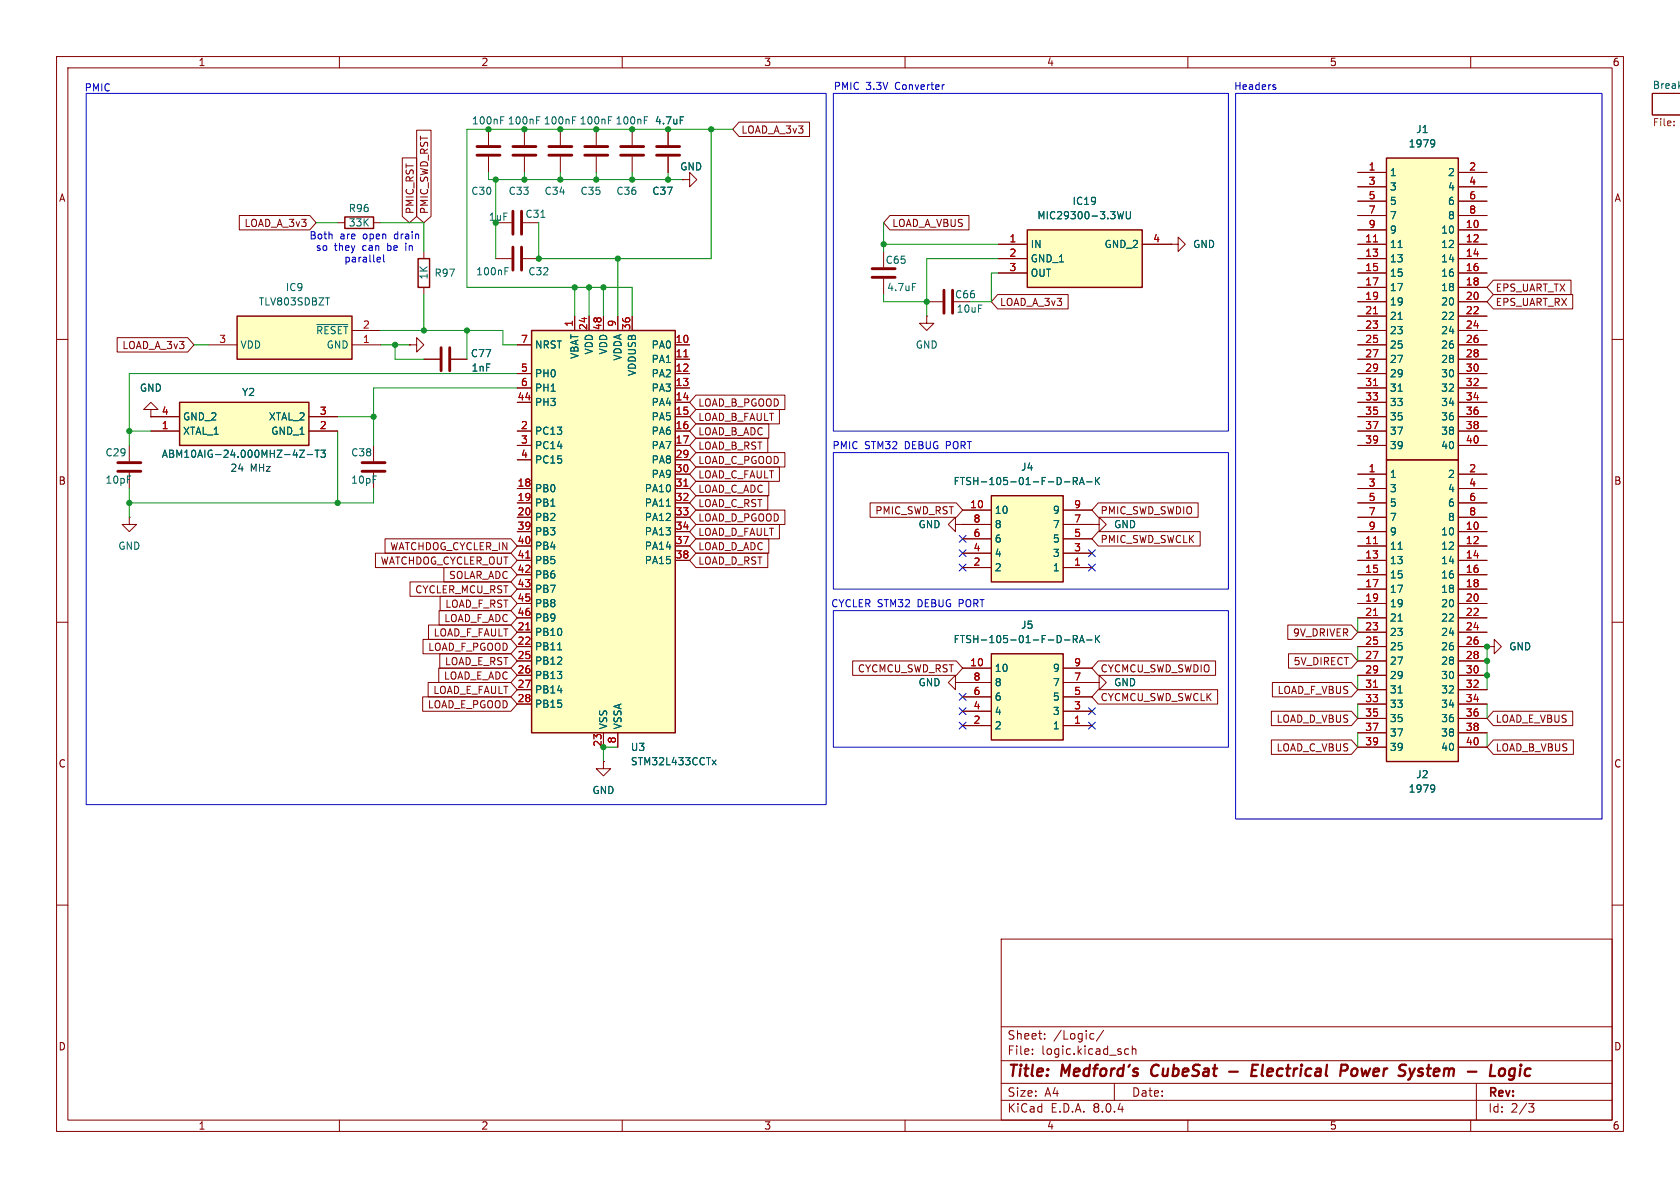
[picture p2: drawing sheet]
<svg xmlns="http://www.w3.org/2000/svg" width="297mm" height="210mm" viewBox="0 0 297 210" stroke-linecap="round" stroke-linejoin="round" font-family="sans-serif">
<g fill="none" stroke="#840000" stroke-width=".18">
<path d="M10 10h277v190h-277zM12 12h273v186h-273zM60 10v2M110 10v2M160 10v2M210 10v2M260 10v2M297.1 16.5h-5v3.8h5M10 60h2M163.8 53.3h2.8M285 60h2M26.7 72.4h1.2l-1.2-1.3-1.3 1.3h1.3v1.3"/>
<path d="M26.7 73.7h.1M10 110h2M285 110h2M10 160h2M285 160h2M177 166h108v32h-108zM60 198v2M110 198v2M160 198v2M177 194.5h108M177 191.5h108M177 187.5h108"/>
<path d="M177 181.5h108M182.5 186.3v.1M182.5 185.5v.1M184.7 183.6v.1M184.7 182.8v.1M193 182.7l.4 .1M193.4 183.6l-.4 .1M195.1 182.1l-1.3 2M197 191.5v3M198.8 186.1l.3 .3 .4-.1M199.5 185.5l-.4-.1-.3 .3M200.2 185.5l.2-.1 .3 .1 .1 .9"/>
<path d="M200.2 184.9v1.5M210 198v2M260 198v2M261 191.5v6.5M270.2 195.1h1l-.5 .6 .4 .1 .1 .5-.3 .3h-.4"/>
</g>
<path d="M203.8 188.5a1.27 1.27 0 0 0 0 1.6M217.3 189.4h1.5M221.3 189.2h.7M222.4 188.2h-.9l-.3 2h1M237.2 188.2l.9 .1a.58 .58 0 0 1-.3 1h-.8M239.7 188.9a.62 .62 0 0 0-.8 .4v.7l.3 .2h.3M250.1 188.9l-.6 1.3M263.6 188.2l-.2 2h.9M265.3 189l.2-.1 .4 .1M267.8 189a.66 .66 0 0 0-1 .3v.5l.1 .3 .2 .1 .6-.1M267.8 188.9l-.2 1.6a.6 .6 0 0 1-.8 .3" fill="none" stroke="#840000" stroke-width=".4"/>
<path d="M296 22.1v.1M296 21.4v.2" fill="none" stroke="#725600" stroke-width=".18"/>
<path d="M166.9 51.3v4.1M168.4 51.3v4.1" fill="none" stroke="#840000" stroke-width=".51"/>
<path d="M31.7 71.1h22.9v7.6h-22.9z" fill="#ffffc2"/>
<path d="M31.7 71.1h22.9v7.6h-22.9z" fill="none" stroke="#840000" stroke-width=".25"/>
<g fill="none" stroke="#840000" stroke-width=".18">
<path d="M86.4 22.9v2.8M86.4 27.7v2.8M92.7 22.9v2.8M92.7 27.7v2.8M99.1 22.9v2.8M99.1 27.7v2.8M105.4 22.9v2.8M105.4 27.7v2.8M163.8 55.9v1.3h1.3l-1.3 1.2-1.2-1.2h1.2M163.8 55.9h.1M207 43.2h1.3v-1.3l1.2 1.3-1.2 1.3v-1.3M207 43.2h.1"/>
<path d="M22.9 78.7v2.8M26.7 76.2h5M26.7 73.7h5M54.6 76.2h5.1M54.6 73.7h5.1M66 78.7v2.8M22.9 83.6v2.8M66 83.6v2.8M106.7 134.6v1.3h1.2l-1.2 1.3-1.3-1.3h1.3M106.7 134.6h.1"/>
</g>
<g fill="none" stroke="#006464" stroke-width=".18">
<path d="M88.5 21.3h.4M88.5 20.6h.6M94.9 21.3h.4M94.9 20.6h.6M101.2 21.3h.4M101.2 20.6h.6M107.6 21.3h.4M107.6 20.6h.6M53 79.6h.8l-.8 1.2h.8M55.7 79.6h.7M56.1 79.6v1.2M56.7 79.6h.8l-.4 .5 .4 .1v.5l-.2 .1-.6-.1"/>
<path d="M54.3 80.4h1"/>
</g>
<path d="M84.3 25.9h4.1M84.3 27.4h4.1M90.7 25.9h4M90.7 27.4h4M97 25.9h4.1M97 27.4h4.1M103.4 25.9h4M103.4 27.4h4M20.8 83.3h4.1M20.8 81.8h4.1M64 83.3h4.1M64 81.8h4.1" fill="none" stroke="#840000" stroke-width=".51"/>
<path d="M181.6 40.6h20.3v10.2h-20.3z" fill="#ffffc2"/>
<path d="M61 38.4h5v2h-5zM181.6 40.6h20.3v10.2h-20.3z" fill="none" stroke="#840000" stroke-width=".25"/>
<g fill="none" stroke="#840000" stroke-width=".18">
<path d="M59.7 39.4h1.3M66 39.4h1.3M118.1 22.9v2.8M118.1 27.7v2.8M176.5 43.2h5.1M176.5 45.7h5.1M176.5 48.3h5.1M201.9 43.2h5.1M168.9 92.7v-1.3l-1.3 1.3 1.3 1.3v-1.3h1.3M170.2 92.7h.1M193 92.7h1.3v-1.3l1.3 1.3-1.3 1.3v-1.3M193 92.7h.1"/>
<path d="M168.9 120.7v-1.3l-1.3 1.3 1.3 1.2v-1.2h1.3M170.2 120.7h.1M193 120.7h1.3v-1.3l1.3 1.3-1.3 1.2v-1.2M193 120.7h.1"/>
</g>
<path d="M120.3 20.6h.6M198.6 37.4l-.3 1.3-.2-.9-.3 .9M199.1 37.4v1l.3 .3 .3-.1 .1-.2v-1" fill="none" stroke="#006464" stroke-width=".18"/>
<path d="M116.1 25.9h4M116.1 27.4h4" fill="none" stroke="#840000" stroke-width=".51"/>
<path d="M175.3 87.6h12.7v15.3h-12.7z" fill="#ffffc2"/>
<path d="M175.3 87.6h12.7v15.3h-12.7z" fill="none" stroke="#840000" stroke-width=".25"/>
<g fill="none" stroke="#840000" stroke-width=".18">
<path d="M111.8 22.9v2.8M111.8 27.7v2.8M156.2 44.5v2.7M156.2 49.3v2.8M170.2 90.2h5.1M170.2 97.8h5.1M170.2 95.3h5.1M170.2 92.7h5.1M188 90.2h5M188 97.8h5M188 95.3h5M188 92.7h5"/>
<path d="M170.2 100.3h5.1M188 100.3h5"/>
</g>
<path d="M113.9 21.3h.4M113.9 20.6h.6M161.3 50.1h.6M188.2 85.2h.9M189.7 85.1l.6-.1 .2-.2-.1-.3-.7-.1v1.3M190 85.1l.5 .6M190.8 85.7l.5-1.3 .4 1.3M191 85.3h.6M192.1 85.2h1M193.7 84.4v1.3M193.9 84.9l.5 .8M194.4 84.4l-.7 .7" fill="none" stroke="#006464" stroke-width=".18"/>
<path d="M109.7 25.9h4.1M109.7 27.4h4.1M154.2 49h4M154.2 47.5h4" fill="none" stroke="#840000" stroke-width=".51"/>
<path d="M94 58.4h25.4v71.1h-25.4z" fill="#ffffc2"/>
<path d="M94 58.4h25.4v71.1h-25.4z" fill="none" stroke="#840000" stroke-width=".25"/>
<g fill="none" stroke="#840000" stroke-width=".18">
<path d="M101.6 55.9v2.5M104.1 55.9v2.5M106.7 55.9v2.5M109.2 55.9v2.5M111.8 55.9v2.5M91.4 61h2.6M91.4 66h2.6M91.4 68.6h2.6M91.4 71.1h2.6M91.4 76.2h2.6M91.4 78.7h2.6M119.4 61h2.5"/>
<path d="M119.4 63.5h2.5M119.4 66h2.5M119.4 68.6h2.5M119.4 71.1h2.5M119.4 73.7h2.5M119.4 76.2h2.5M119.4 78.7h2.5M22.9 91.4v1.3h1.2l-1.2 1.3-1.3-1.3h1.3M22.9 91.4h.1M91.4 86.4h2.6M91.4 88.9h2.6M91.4 91.4h2.6"/>
<path d="M91.4 81.3h2.6M91.4 94h2.6M91.4 96.5h2.6M91.4 99.1h2.6M119.4 86.4h2.5M119.4 88.9h2.5M119.4 91.4h2.5M119.4 81.3h2.5M119.4 83.8h2.5M119.4 94h2.5M119.4 96.5h2.5M119.4 99.1h2.5"/>
<path d="M91.4 111.8h2.6M91.4 114.3h2.6M91.4 116.8h2.6M91.4 119.4h2.6M91.4 101.6h2.6M91.4 104.1h2.6M91.4 106.7h2.6M91.4 109.2h2.6M91.4 121.9h2.6M91.4 124.5h2.6M106.7 129.5v2.6M109.2 129.5v2.6"/>
</g>
<path d="M120.9 63.1h.7M93 98.6h.7M120.9 85.9h.7M93 111.3h.7" fill="none" stroke="#a90000" stroke-width=".18"/>
<path d="M117.8 89.5h.7M98.6 114.9h.7M125.9 134.4l.7 .8M126.6 134.4l-.7 .8" fill="none" stroke="#006464" stroke-width=".18"/>
<path d="M41.9 55.9h20.3v7.6h-20.3z" fill="#ffffc2"/>
<path d="M41.9 55.9h20.3v7.6h-20.3z" fill="none" stroke="#840000" stroke-width=".25"/>
<path d="M87.6 39.4h2.8M92.5 39.4h2.7M120.6 31.8h1.3v-1.3l1.3 1.3-1.3 1.2v-1.2M120.6 31.8h.1M62.2 58.4h5.1M87.6 45.7h2.8M92.5 45.7h2.7M36.8 61h5.1M62.2 61h5.1M262.9 114.3h1.3v-1.3l1.2 1.3-1.2 1.3v-1.3M262.9 114.3h.1" fill="none" stroke="#840000" stroke-width=".18"/>
<path d="M95.6 38.4h.7M56 57.4h5.5M57.5 52.6h.8M89.3 47.9h.4M89.3 47.3h.6" fill="none" stroke="#006464" stroke-width=".18"/>
<path d="M90.7 37.3v4.1M92.2 37.3v4.1M90.7 43.7v4.1M92.2 43.7v4.1" fill="none" stroke="#840000" stroke-width=".51"/>
<path d="M245.1 81.3h12.7v53.3h-12.7z" fill="#ffffc2"/>
<path d="M73.9 45.7h2v5.1h-2zM245.1 81.3h12.7v53.3h-12.7z" fill="none" stroke="#840000" stroke-width=".25"/>
<g fill="none" stroke="#840000" stroke-width=".18">
<path d="M74.9 44.5v1.2M74.9 50.8v1.3M72.4 61h1.3v-1.3l1.2 1.3-1.2 1.2v-1.2M72.4 61h.1M74.9 63.5h2.8M79.8 63.5h2.7M240 83.8h5.1M240 94h5.1M240 96.5h5.1M240 99.1h5.1M240 86.4h5.1M240 88.9h5.1"/>
<path d="M240 91.4h5.1M257.8 83.8h5.1M257.8 94h5.1M257.8 96.5h5.1M257.8 99.1h5.1M257.8 86.4h5.1M257.8 88.9h5.1M257.8 91.4h5.1M240 101.6h5.1M240 104.1h5.1M240 106.7h5.1M240 109.2h5.1"/>
<path d="M240 111.8h5.1M240 114.3h5.1M240 116.8h5.1M240 119.4h5.1M257.8 101.6h5.1M257.8 104.1h5.1M257.8 106.7h5.1M257.8 109.2h5.1M257.8 111.8h5.1M257.8 114.3h5.1M257.8 116.8h5.1M257.8 119.4h5.1"/>
<path d="M240 121.9h5.1M240 124.5h5.1M240 127h5.1M240 129.5h5.1M240 132.1h5.1M257.8 121.9h5.1M257.8 124.5h5.1M257.8 127h5.1M257.8 129.5h5.1M257.8 132.1h5.1"/>
</g>
<path d="M247.2 97.1h.7M247.2 109.8h.7M247.2 122.5h.7M253.4 138.8l.2 .1a1.03 1.03 0 0 1-.2 1.1M253.6 139.3l-.2 .2" fill="none" stroke="#006464" stroke-width=".18"/>
<path d="M242.8 96.1h.7M242.8 108.8h.7M242.8 121.5h.7" fill="none" stroke="#a90000" stroke-width=".18"/>
<path d="M78 61.5v4M79.5 61.5v4" fill="none" stroke="#840000" stroke-width=".51"/>
<path d="M175.3 115.6h12.7v15.2h-12.7z" fill="#ffffc2"/>
<path d="M175.3 115.6h12.7v15.2h-12.7z" fill="none" stroke="#840000" stroke-width=".25"/>
<path d="M170.2 118.1h5.1M188 118.1h5M170.2 128.3h5.1M170.2 125.7h5.1M170.2 123.2h5.1M170.2 120.7h5.1M188 128.3h5M188 125.7h5M188 123.2h5M188 120.7h5" fill="none" stroke="#840000" stroke-width=".18"/>
<path d="M188.2 113.1h.9M189.7 113l.6-.1 .2-.1-.1-.3-.7-.2v1.3M190 113l.5 .6M190.8 113.6l.5-1.3 .4 1.3M191 113.2h.6M192.1 113.1h1M193.7 112.3v1.3M193.9 112.9l.5 .7M194.4 112.3l-.7 .8" fill="none" stroke="#006464" stroke-width=".18"/>
<path d="M245.1 27.9h12.7v53.4h-12.7z" fill="#ffffc2"/>
<path d="M245.1 27.9h12.7v53.4h-12.7z" fill="none" stroke="#840000" stroke-width=".25"/>
<g fill="none" stroke="#840000" stroke-width=".18">
<path d="M42.3 38.1h12.5l1.1 1.3-1.1 1.2h-12.5zM71.1 27.9h2.6v10.4l-1.3 1.1-1.3-1.1zM73.7 23h2.5v15.3l-1.3 1.1-1.2-1.1zM118.1 22.9v2.8M118.1 27.7v2.8M120.6 31.8h.1M130.7 21.6h12.4v2.5h-12.4l-1.2-1.2zM157.3 38.1h14v2.5h-14l-1.1-1.2zM240 30.5h5.1M240 33h5.1M240 35.6h5.1M240 38.1h5.1"/>
<path d="M257.8 30.5h5.1M257.8 33h5.1M257.8 35.6h5.1M257.8 38.1h5.1M20.7 59.7h12.5l1.1 1.3-1.1 1.2h-12.5zM101.6 55.9v2.5M104.1 55.9v2.5M106.7 55.9v2.5M109.2 55.9v2.5M111.8 55.9v2.5M176.4 52.1h12.4v2.5h-12.4l-1.1-1.3zM176.5 43.2h5.1"/>
<path d="M176.5 45.7h5.1M176.5 48.3h5.1M201.9 43.2h5.1M207 43.2h.1M240 40.6h5.1M240 43.2h5.1M240 45.7h5.1M240 48.3h5.1M240 50.8h5.1M240 53.3h5.1M240 55.9h5.1M240 58.4h5.1"/>
<path d="M257.8 40.6h5.1M257.8 43.2h5.1M257.8 45.7h5.1M257.8 48.3h5.1M257.8 50.8h5.1M257.8 53.3h5.1M257.8 55.9h5.1M257.8 58.4h5.1M264 52.1h14v2.5h-14l-1.1-1.3zM264 49.5h13.7v2.6h-13.7l-1.1-1.3zM26.7 73.7h.1M26.7 73.7h5"/>
<path d="M26.7 76.2h5M54.6 73.7h5.1M54.6 76.2h5.1M72.4 61h.1M74.9 63.5h2.8M79.8 63.5h2.7M91.4 61h2.6M91.4 66h2.6M91.4 68.6h2.6M91.4 71.1h2.6M91.4 76.2h2.6M91.4 78.7h2.6"/>
<path d="M119.4 61h2.5M119.4 63.5h2.5M119.4 66h2.5M119.4 68.6h2.5M119.4 71.1h2.5M119.4 73.7h2.5M119.4 76.2h2.5M119.4 78.7h2.5M123 72.4h14.8v2.5h-14.8l-1.1-1.2zM123 69.8h15.8v2.6h-15.8l-1.1-1.3zM123 77.5h12.7v2.5h-12.7l-1.1-1.3zM123 74.9h12.9v2.6h-12.9l-1.1-1.3z"/>
<path d="M240 61h5.1M240 63.5h5.1M240 66h5.1M240 68.6h5.1M240 71.1h5.1M240 73.7h5.1M240 76.2h5.1M240 78.7h5.1M257.8 61h5.1M257.8 63.5h5.1M257.8 66h5.1M257.8 68.6h5.1"/>
<path d="M257.8 71.1h5.1M257.8 73.7h5.1M257.8 76.2h5.1M257.8 78.7h5.1M66.4 97.8h23.9l1.1 1.3-1.1 1.2h-23.9zM68.1 95.2h22.2l1.1 1.3-1.1 1.3h-22.2zM91.4 86.4h2.6M91.4 88.9h2.6M91.4 91.4h2.6M91.4 81.3h2.6M91.4 94h2.6M91.4 96.5h2.6"/>
<path d="M91.4 99.1h2.6M119.4 86.4h2.5M119.4 88.9h2.5M119.4 91.4h2.5M119.4 81.3h2.5M119.4 83.8h2.5M119.4 94h2.5M119.4 96.5h2.5M119.4 99.1h2.5M123 95.2h12.9v2.6h-12.9l-1.1-1.3zM123 97.8h12.7v2.5h-12.7l-1.1-1.2zM123 90.2h15.8v2.5h-15.8l-1.1-1.3z"/>
<path d="M123 80h15.8v2.6h-15.8l-1.1-1.3zM123 92.7h14.8v2.6h-14.8l-1.1-1.3zM123 87.6h12.7v2.6h-12.7l-1.1-1.3zM123 85.1h12.9v2.5h-12.9l-1.1-1.2zM123 82.5h14.8v2.6h-14.8l-1.1-1.3zM153.8 88.9h15.3l1.1 1.3-1.1 1.2h-15.3zM170.2 92.7h.1M170.2 90.2h5.1M170.2 97.8h5.1M170.2 95.3h5.1M170.2 92.7h5.1M188 90.2h5"/>
<path d="M188 97.8h5M188 95.3h5M188 92.7h5M193 92.7h.1M194.2 94h18v2.5h-18l-1.2-1.2zM194.2 88.9h17.6v2.5h-17.6l-1.2-1.2zM240 86.4h5.1M240 88.9h5.1M240 91.4h5.1M240 83.8h5.1M240 94h5.1M240 96.5h5.1"/>
<path d="M240 99.1h5.1M257.8 86.4h5.1M257.8 88.9h5.1M257.8 91.4h5.1M257.8 83.8h5.1M257.8 94h5.1M257.8 96.5h5.1M257.8 99.1h5.1M72.5 102.9h17.8l1.1 1.2-1.1 1.3h-17.8zM74.8 113h15.5l1.1 1.3-1.1 1.3h-15.5zM75.8 110.5h14.5l1.1 1.3-1.1 1.2h-14.5zM77.6 118.1h12.7l1.1 1.3-1.1 1.3h-12.7z"/>
<path d="M77.6 107.9h12.7l1.1 1.3-1.1 1.3h-12.7zM77.7 115.6h12.6l1.1 1.2-1.1 1.3h-12.6zM77.8 105.4h12.5l1.1 1.3-1.1 1.3h-12.5zM78.5 100.3h11.8l1.1 1.3-1.1 1.3h-11.8zM91.4 111.8h2.6M91.4 114.3h2.6M91.4 116.8h2.6M91.4 119.4h2.6M91.4 101.6h2.6M91.4 104.1h2.6M91.4 106.7h2.6M91.4 109.2h2.6"/>
<path d="M150.7 116.8h18.4l1.1 1.3-1.1 1.3h-18.4zM170.2 118.1h5.1M170.2 100.3h5.1M188 118.1h5M188 100.3h5M194.2 116.8h20.7v2.6h-20.7l-1.2-1.3zM227.7 110.5h11.2l1.1 1.3-1.1 1.2h-11.2zM227.8 115.6h11.1l1.1 1.2-1.1 1.3h-11.1zM240 111.8h5.1M240 114.3h5.1M240 116.8h5.1M240 119.4h5.1"/>
<path d="M240 101.6h5.1M240 104.1h5.1M240 106.7h5.1M240 109.2h5.1M257.8 111.8h5.1M257.8 114.3h5.1M257.8 116.8h5.1M257.8 119.4h5.1M257.8 101.6h5.1M257.8 104.1h5.1M257.8 106.7h5.1M257.8 109.2h5.1"/>
<path d="M262.9 114.3h.1M74.7 123.2h15.6l1.1 1.3-1.1 1.2h-15.6zM75.7 120.6h14.6l1.1 1.3-1.1 1.3h-14.6zM91.4 121.9h2.6M91.4 124.5h2.6M106.7 134.6h.1M106.7 129.5v2.6M109.2 129.5v2.6M170.2 120.7h.1M170.2 128.3h5.1M170.2 125.7h5.1M170.2 123.2h5.1"/>
<path d="M170.2 120.7h5.1M188 128.3h5M188 125.7h5M188 123.2h5M188 120.7h5M193 120.7h.1M194.2 121.9h21.1v2.6h-21.1l-1.2-1.3zM224.8 130.8h14.1l1.1 1.3-1.1 1.3h-14.1zM224.8 125.7h14.1l1.1 1.3-1.1 1.3h-14.1zM224.9 120.6h14l1.1 1.3-1.1 1.3h-14zM240 121.9h5.1M240 124.5h5.1"/>
<path d="M240 127h5.1M240 129.5h5.1M240 132.1h5.1M257.8 121.9h5.1M257.8 124.5h5.1M257.8 127h5.1M257.8 129.5h5.1M257.8 132.1h5.1M264 125.7h14v2.6h-14l-1.1-1.3zM264 130.8h14.2v2.6h-14.2l-1.1-1.3z"/>
</g>
<g fill="none" stroke="#006464" stroke-width=".18">
<path d="M120.3 20.6h.6M198.6 37.4l-.3 1.3-.2-.9-.3 .9M199.1 37.4v1l.3 .3 .3-.1 .1-.2v-1M253.4 24.7l.2 .1a1.03 1.03 0 0 1-.2 1.1M253.6 25.3l-.2 .2M247.2 43.8h.7M247.2 56.5h.7M53 79.6h.8l-.8 1.2h.8M55.7 79.6h.7M56.1 79.6v1.2M56.7 79.6h.8l-.4 .5 .4 .1v.5l-.2 .1-.6-.1M247.2 69.2h.7"/>
<path d="M54.3 80.4h1M117.8 89.5h.7M188.2 85.2h.9M189.7 85.1l.6-.1 .2-.2-.1-.3-.7-.1v1.3M190 85.1l.5 .6M190.8 85.7l.5-1.3 .4 1.3M191 85.3h.6M192.1 85.2h1M193.7 84.4v1.3M193.9 84.9l.5 .8M194.4 84.4l-.7 .7M247.2 97.1h.7"/>
<path d="M98.6 114.9h.7M188.2 113.1h.9M189.7 113l.6-.1 .2-.1-.1-.3-.7-.2v1.3M190 113l.5 .6M190.8 113.6l.5-1.3 .4 1.3M191 113.2h.6M192.1 113.1h1M193.7 112.3v1.3M193.9 112.9l.5 .7M194.4 112.3l-.7 .8M247.2 109.8h.7M125.9 134.4l.7 .8"/>
<path d="M126.6 134.4l-.7 .8M247.2 122.5h.7M253.4 138.8l.2 .1a1.03 1.03 0 0 1-.2 1.1M253.6 139.3l-.2 .2"/>
</g>
<path d="M242.8 42.8h.7M242.8 55.5h.7M120.9 63.1h.7M242.8 68.2h.7M93 98.6h.7M120.9 85.9h.7M242.8 96.1h.7M93 111.3h.7M242.8 108.8h.7M242.8 121.5h.7" fill="none" stroke="#a90000" stroke-width=".18"/>
<path d="M15.2 16.5h130.8v125.7h-130.8zM147.3 16.5h69.9v59.7h-69.9zM166.9 15h-.2M218.4 16.5h64.8v128.3h-64.8zM225.2 15h.3M225.2 15.4l.3 .1 .1 .1-.2 .2h-.3M66.8 45.5h.4l.1 .3-.6 .1M67.2 46.3h-.4M67.8 45v1.1l.2 .2M147.3 80h69.9v24.1h-69.9zM147.3 108h69.9v24.1h-69.9z" fill="none" stroke="#0000c2" stroke-width=".18"/>
<g fill="none" stroke="#009600" stroke-width=".18">
<path d="M55.9 39.4h3.8M67.3 39.4h7.6v5.1M86.4 30.5v1.3h34.2M87.6 31.8v13.9M92.7 30.5v1.3M99.1 30.5v1.3M105.4 30.5v1.3M111.8 30.5v1.3M118.1 30.5v1.3M125.7 22.9v22.8h-30.5v-6.3M129.5 22.9h-47v27.9h29.3v5.1M156.2 39.4v5.1"/>
<path d="M67.3 58.4h21.6v2.6h2.5M74.9 52.1v6.3M82.5 58.4v5.1M101.6 50.8v5.1M104.1 50.8v5.1M106.7 50.8v5.1M109.2 45.7v10.2M156.2 52.1v1.2h7.6M156.2 43.2h20.3M176.5 45.7h-12.7v10.2M176.5 48.3h-1.2v5h-3.9M22.9 76.2h3.8"/>
<path d="M34.3 61h2.5M59.7 76.2v12.7M59.7 73.7h6.3M67.3 61h5.1M69.8 61v2.5h5.1M91.4 66h-68.5v12.7M91.4 68.6h-25.4v10.1M22.9 86.4v5M66 86.4v2.5h-43.1M240 109.2v2.6M240 114.3v2.5M240 119.4v2.5"/>
<path d="M262.9 114.3v7.6M109.2 132.1h-2.5v2.5M240 124.5v2.5M240 129.5v2.6M262.9 124.5v2.5M262.9 129.5v2.6"/>
</g>
<g fill="none" stroke="#000084" stroke-width=".18">
<path d="M169.6 99.7l1.2 1.2M169.6 94.6l1.2 1.3M169.6 97.2l1.2 1.2M170.8 99.7l-1.2 1.2M170.8 94.6l-1.2 1.3M170.8 97.2l-1.2 1.2M192.4 99.7l1.2 1.2M192.4 97.2l1.2 1.2M193.6 99.7l-1.2 1.2M193.6 97.2l-1.2 1.2M169.6 122.6l1.2 1.2M169.6 125.1l1.2 1.2"/>
<path d="M169.6 127.7l1.2 1.2M170.8 122.6l-1.2 1.2M170.8 125.1l-1.2 1.2M170.8 127.7l-1.2 1.2M192.4 125.1l1.2 1.2M192.4 127.7l1.2 1.2M193.6 125.1l-1.2 1.2M193.6 127.7l-1.2 1.2"/>
</g>
<g fill="#009600" stroke="#009600" stroke-width=".18">
<circle cx="118.1" cy="22.9" r=".46"/>
<circle cx="118.1" cy="31.8" r=".46"/>
<circle cx="125.7" cy="22.9" r=".46"/>
<circle cx="86.4" cy="22.9" r=".46"/>
<circle cx="92.7" cy="22.9" r=".46"/>
<circle cx="92.7" cy="31.8" r=".46"/>
<circle cx="105.4" cy="22.9" r=".46"/>
<circle cx="111.8" cy="22.9" r=".46"/>
<circle cx="99.1" cy="22.9" r=".46"/>
<circle cx="111.8" cy="31.8" r=".46"/>
<circle cx="99.1" cy="31.8" r=".46"/>
<circle cx="105.4" cy="31.8" r=".46"/>
<circle cx="87.6" cy="31.8" r=".46"/>
<circle cx="156.2" cy="43.2" r=".46"/>
<circle cx="106.7" cy="50.8" r=".46"/>
<circle cx="109.2" cy="45.7" r=".46"/>
<circle cx="163.8" cy="53.3" r=".46"/>
<circle cx="104.1" cy="50.8" r=".46"/>
<circle cx="106.7" cy="132.1" r=".46"/>
<circle cx="66" cy="73.7" r=".46"/>
<circle cx="59.7" cy="88.9" r=".46"/>
<circle cx="69.8" cy="61" r=".46"/>
<circle cx="22.9" cy="76.2" r=".46"/>
<circle cx="22.9" cy="88.9" r=".46"/>
<circle cx="74.9" cy="58.4" r=".46"/>
<circle cx="82.5" cy="58.4" r=".46"/>
<circle cx="101.6" cy="50.8" r=".46"/>
<circle cx="95.2" cy="45.7" r=".46"/>
<circle cx="262.9" cy="114.3" r=".46"/>
<circle cx="262.9" cy="116.8" r=".46"/>
<circle cx="262.9" cy="119.4" r=".46"/>
</g>
<g font-size="2.8" fill="#840000">
<text x="178" y="190.9">Title:</text>
<text x="187.7" y="190.9">Medford's</text>
<text x="204.4" y="190.9">CubeSat</text>
<text x="223.7" y="190.9">Electrical</text>
<text x="240.2" y="190.9">Power</text>
<text x="251.4" y="190.9">System</text>
<text x="264.3" y="190.9">-</text>
<text x="269.1" y="190.9">Logic</text>
</g>
<g font-size="2.1" fill="#840000">
<text x="178" y="184">Sheet:</text>
<text x="186.2" y="184">/Logic/</text>
<text x="178" y="186.7">File:</text>
<text x="184.1" y="186.7">logic.kicad_sch</text>
<text x="178" y="196.9">KiCad</text>
<text x="178" y="194.1">Size:</text>
<text x="184.7" y="194.1">A4</text>
<text x="185.7" y="196.9">E.D.A.</text>
<text x="193.3" y="196.9">8.0.4</text>
<text x="200" y="194.1">Date:</text>
<text x="263" y="194.3">Rev:</text>
<text x="263" y="196.9">Id:</text>
<text x="267.1" y="196.9">2/3</text>
</g>
<g font-size="1.8" fill="#840000">
<text x="35" y="11.9">1</text>
<text x="85" y="11.9">2</text>
<text x="135" y="11.9">3</text>
<text x="185" y="11.9">4</text>
<text x="235" y="11.9">5</text>
<text x="285" y="11.9">6</text>
<text x="131" y="23.8">LOAD_A_3v3</text>
<text x="10.3" y="35.9">A</text>
<text x="285.3" y="35.9">A</text>
<text x="43.1" y="40.3">LOAD_A_3v3</text>
<text x="73.3" y="37.9" transform="rotate(-90 73.3 37.9)">PMIC_RST</text>
<text x="75.9" y="37.9" transform="rotate(-90 75.9 37.9)">PMIC_SWD_RST</text>
<text x="157.6" y="40.3">LOAD_A_VBUS</text>
<text x="264.3" y="51.8">EPS_UART_TX</text>
<text x="176.7" y="54.3">LOAD_A_3v3</text>
<text x="264.3" y="54.3">EPS_UART_RX</text>
<text x="21.5" y="61.9">LOAD_A_3v3</text>
<text x="123.3" y="74.6">LOAD_B_FAULT</text>
<text x="123.3" y="72.1">LOAD_B_PGOOD</text>
<text x="123.3" y="77.2">LOAD_B_ADC</text>
<text x="123.3" y="82.2">LOAD_C_PGOOD</text>
<text x="123.3" y="79.7">LOAD_B_RST</text>
<text x="10.3" y="85.9">B</text>
<text x="123.3" y="89.9">LOAD_C_RST</text>
<text x="123.3" y="87.3">LOAD_C_ADC</text>
<text x="123.3" y="84.8">LOAD_C_FAULT</text>
<text x="285.3" y="85.9">B</text>
<text x="123.3" y="92.4">LOAD_D_PGOOD</text>
<text x="123.3" y="94.9">LOAD_D_FAULT</text>
<text x="154.6" y="91.1">PMIC_SWD_RST</text>
<text x="194.5" y="91.1">PMIC_SWD_SWDIO</text>
<text x="67.2" y="100">WATCHDOG_CYCLER_OUT</text>
<text x="68.9" y="97.5">WATCHDOG_CYCLER_IN</text>
<text x="123.3" y="97.5">LOAD_D_ADC</text>
<text x="123.3" y="100">LOAD_D_RST</text>
<text x="194.5" y="96.2">PMIC_SWD_SWCLK</text>
<text x="73.3" y="105.1">CYCLER_MCU_RST</text>
<text x="78.6" y="107.6">LOAD_F_RST</text>
<text x="79.3" y="102.6">SOLAR_ADC</text>
<text x="76.6" y="112.7">LOAD_F_FAULT</text>
<text x="78.4" y="110.2">LOAD_F_ADC</text>
<text x="228.5" y="112.7">9V_DRIVER</text>
<text x="75.6" y="115.3">LOAD_F_PGOOD</text>
<text x="78.6" y="117.8">LOAD_E_RST</text>
<text x="151.6" y="119.1">CYCMCU_SWD_RST</text>
<text x="194.5" y="119.1">CYCMCU_SWD_SWDIO</text>
<text x="228.6" y="117.8">5V_DIRECT</text>
<text x="75.5" y="125.4">LOAD_E_PGOOD</text>
<text x="76.5" y="122.9">LOAD_E_FAULT</text>
<text x="78.4" y="120.3">LOAD_E_ADC</text>
<text x="194.5" y="124.1">CYCMCU_SWD_SWCLK</text>
<text x="225.8" y="122.9">LOAD_F_VBUS</text>
<text x="225.6" y="128">LOAD_D_VBUS</text>
<text x="264.3" y="128">LOAD_E_VBUS</text>
<text x="10.3" y="135.9">C</text>
<text x="225.6" y="133">LOAD_C_VBUS</text>
<text x="264.3" y="133">LOAD_B_VBUS</text>
<text x="285.3" y="135.9">C</text>
<text x="10.3" y="185.9">D</text>
<text x="285.3" y="185.9">D</text>
<text x="35" y="199.9">1</text>
<text x="85" y="199.9">2</text>
<text x="135" y="199.9">3</text>
<text x="185" y="199.9">4</text>
<text x="235" y="199.9">5</text>
<text x="285" y="199.9">6</text>
</g>
<g font-size="1.8" fill="#0000c2">
<text x="14.9" y="16.4">PMIC</text>
<text x="147.3" y="16.1">PMIC</text>
<text x="153.1" y="16.1">3.3V</text>
<text x="158.3" y="16.1">Converter</text>
<text x="218.1" y="16.1">Headers</text>
<text x="54.6" y="42.5">Both</text>
<text x="55.7" y="44.6">so</text>
<text x="59.1" y="44.6">they</text>
<text x="60.1" y="42.5">are</text>
<text x="60.8" y="46.6">parallel</text>
<text x="64.2" y="44.6">can</text>
<text x="64.3" y="42.5">open</text>
<text x="68.7" y="44.6">be</text>
<text x="70" y="42.5">drain</text>
<text x="72.2" y="44.6">in</text>
<text x="147.1" y="79.6">PMIC</text>
<text x="152.8" y="79.6">STM32</text>
<text x="160.1" y="79.6">DEBUG PORT</text>
<text x="146.8" y="107.5">CYCLER STM32</text>
<text x="162.3" y="107.5">DEBUG PORT</text>
</g>
<g font-size="1.8" fill="#006464">
<text x="292.1" y="15.8">Breaker</text>
<text x="83.3" y="22.2">100nF</text>
<text x="89.7" y="22.2">100nF</text>
<text x="96" y="22.2">100nF</text>
<text x="102.4" y="22.2">100nF</text>
<text x="108.7" y="22.2">100nF</text>
<text x="115.7" y="22.2">4.7uF</text>
<text x="250.3" y="23.7">J1</text>
<text x="248.9" y="26.3">1979</text>
<text x="83.2" y="34.6">C30</text>
<text x="89.8" y="34.6">C33</text>
<text x="96.2" y="34.6">C34</text>
<text x="102.5" y="34.6">C35</text>
<text x="108.9" y="34.6">C36</text>
<text x="115.2" y="34.6">C37</text>
<text x="120.2" y="30.3">GND</text>
<text x="245.6" y="31.3">1</text>
<text x="245.6" y="33.9">3</text>
<text x="255.9" y="31.3">2</text>
<text x="255.9" y="33.9">4</text>
<text x="61.6" y="37.7">R96</text>
<text x="61.6" y="40.2">33K</text>
<text x="92.8" y="38.7">C31</text>
<text x="183.3" y="39">MIC29300-3.3WU</text>
<text x="189.5" y="36.4">IC19</text>
<text x="245.6" y="36.4">5</text>
<text x="245.6" y="39">7</text>
<text x="245.6" y="41.5">9</text>
<text x="254.7" y="41.5">10</text>
<text x="255.9" y="36.4">6</text>
<text x="255.9" y="39">8</text>
<text x="156.5" y="46.8">C65</text>
<text x="182.1" y="44">IN</text>
<text x="182.1" y="46.6">GND_1</text>
<text x="195.2" y="44">GND_2</text>
<text x="210.8" y="44">GND</text>
<text x="245.6" y="44">11</text>
<text x="245.6" y="46.6">13</text>
<text x="254.7" y="44">12</text>
<text x="254.7" y="46.6">14</text>
<text x="50.4" y="51.7">IC9</text>
<text x="75.8" y="49.5" transform="rotate(-90 75.8 49.5)">1K</text>
<text x="76.7" y="49.1">R97</text>
<text x="84.1" y="48.9">100nF</text>
<text x="93.3" y="48.9">C32</text>
<text x="156.7" y="51.7">4.7uF</text>
<text x="168.7" y="52.9">C66</text>
<text x="182.1" y="49.1">OUT</text>
<text x="245.6" y="49.1">15</text>
<text x="245.6" y="51.7">17</text>
<text x="254.7" y="49.1">16</text>
<text x="254.7" y="51.7">18</text>
<text x="45.6" y="54.2">TLV803SDBZT</text>
<text x="55.8" y="59.3">~{RESET}</text>
<text x="169" y="55.5">10uF</text>
<text x="245.6" y="54.2">19</text>
<text x="245.6" y="56.7">21</text>
<text x="245.6" y="59.3">23</text>
<text x="254.7" y="54.2">20</text>
<text x="254.7" y="56.7">22</text>
<text x="254.7" y="59.3">24</text>
<text x="42.4" y="61.8">VDD</text>
<text x="57.6" y="61.8">GND</text>
<text x="83.1" y="63.3">C77</text>
<text x="83.3" y="65.9">1nF</text>
<text x="94.5" y="61.8">NRST</text>
<text x="102.5" y="63.5" transform="rotate(-90 102.5 63.5)">VBAT</text>
<text x="105" y="62.8" transform="rotate(-90 105 62.8)">VDD</text>
<text x="107.5" y="62.8" transform="rotate(-90 107.5 62.8)">VDD</text>
<text x="110.1" y="63.8" transform="rotate(-90 110.1 63.8)">VDDA</text>
<text x="115.1" y="61.8">PA0</text>
<text x="115.1" y="64.4">PA1</text>
<text x="161.8" y="61.8">GND</text>
<text x="245.6" y="61.8">25</text>
<text x="245.6" y="64.4">27</text>
<text x="254.7" y="61.8">26</text>
<text x="254.7" y="64.4">28</text>
<text x="24.6" y="69.4">GND</text>
<text x="42.7" y="70.2">Y2</text>
<text x="94.5" y="72">PH3</text>
<text x="94.5" y="66.9">PH0</text>
<text x="94.5" y="69.4">PH1</text>
<text x="112.6" y="66.6" transform="rotate(-90 112.6 66.6)">VDDUSB</text>
<text x="115.1" y="66.9">PA2</text>
<text x="115.1" y="69.4">PA3</text>
<text x="115.1" y="72">PA4</text>
<text x="245.6" y="66.9">29</text>
<text x="245.6" y="69.4">31</text>
<text x="245.6" y="72">33</text>
<text x="254.7" y="66.9">30</text>
<text x="254.7" y="69.4">32</text>
<text x="254.7" y="72">34</text>
<text x="32.3" y="77.1">XTAL_1</text>
<text x="32.3" y="74.5">GND_2</text>
<text x="47.4" y="74.5">XTAL_2</text>
<text x="47.9" y="77.1">GND_1</text>
<text x="94.5" y="77.1">PC13</text>
<text x="115.1" y="74.5">PA5</text>
<text x="115.1" y="77.1">PA6</text>
<text x="245.6" y="74.5">35</text>
<text x="245.6" y="77.1">37</text>
<text x="254.7" y="74.5">36</text>
<text x="254.7" y="77.1">38</text>
<text x="18.6" y="80.9">C29</text>
<text x="28.5" y="81.1">ABM10AIG-24.000MHZ-4Z-T3</text>
<text x="62" y="80.9">C38</text>
<text x="94.5" y="79.6">PC14</text>
<text x="94.5" y="82.1">PC15</text>
<text x="115.1" y="79.6">PA7</text>
<text x="115.1" y="82.1">PA8</text>
<text x="180.4" y="83.4">J4</text>
<text x="245.6" y="79.6">39</text>
<text x="254.7" y="79.6">40</text>
<text x="18.6" y="85.7">10pF</text>
<text x="62" y="85.7">10pF</text>
<text x="94.5" y="87.2">PB0</text>
<text x="94.5" y="89.8">PB1</text>
<text x="113.9" y="87.2">PA10</text>
<text x="113.9" y="89.8">PA11</text>
<text x="115.1" y="84.7">PA9</text>
<text x="168.5" y="86">FTSH-105-01-F-D-RA-K</text>
<text x="245.6" y="84.7">1</text>
<text x="245.6" y="87.2">3</text>
<text x="245.6" y="89.8">5</text>
<text x="255.9" y="84.7">2</text>
<text x="255.9" y="87.2">4</text>
<text x="255.9" y="89.8">6</text>
<text x="94.5" y="92.3">PB2</text>
<text x="94.5" y="94.8">PB3</text>
<text x="113.9" y="92.3">PA12</text>
<text x="113.9" y="94.8">PA13</text>
<text x="162.3" y="93.6">GND</text>
<text x="175.8" y="91">10</text>
<text x="175.8" y="93.6">8</text>
<text x="186" y="93.6">7</text>
<text x="186" y="91">9</text>
<text x="196.9" y="93.6">GND</text>
<text x="245.6" y="92.3">7</text>
<text x="245.6" y="94.8">9</text>
<text x="254.7" y="94.8">10</text>
<text x="255.9" y="92.3">8</text>
<text x="20.8" y="97.4">GND</text>
<text x="94.5" y="97.4">PB4</text>
<text x="94.5" y="99.9">PB5</text>
<text x="113.9" y="97.4">PA14</text>
<text x="113.9" y="99.9">PA15</text>
<text x="175.8" y="101.2">2</text>
<text x="175.8" y="98.7">4</text>
<text x="175.8" y="96.1">6</text>
<text x="186" y="101.2">1</text>
<text x="186" y="98.7">3</text>
<text x="186" y="96.1">5</text>
<text x="245.6" y="97.4">11</text>
<text x="245.6" y="99.9">13</text>
<text x="254.7" y="97.4">12</text>
<text x="254.7" y="99.9">14</text>
<text x="94.5" y="102.5">PB6</text>
<text x="94.5" y="105">PB7</text>
<text x="94.5" y="107.5">PB8</text>
<text x="245.6" y="102.5">15</text>
<text x="245.6" y="105">17</text>
<text x="245.6" y="107.5">19</text>
<text x="254.7" y="102.5">16</text>
<text x="254.7" y="105">18</text>
<text x="254.7" y="107.5">20</text>
<text x="94.5" y="112.6">PB10</text>
<text x="94.5" y="110.1">PB9</text>
<text x="168.5" y="113.9">FTSH-105-01-F-D-RA-K</text>
<text x="180.4" y="111.4">J5</text>
<text x="245.6" y="110.1">21</text>
<text x="245.6" y="112.6">23</text>
<text x="254.7" y="110.1">22</text>
<text x="254.7" y="112.6">24</text>
<text x="94.5" y="115.2">PB11</text>
<text x="94.5" y="117.7">PB12</text>
<text x="175.8" y="119">10</text>
<text x="186" y="119">9</text>
<text x="245.6" y="115.2">25</text>
<text x="245.6" y="117.7">27</text>
<text x="254.7" y="115.2">26</text>
<text x="254.7" y="117.7">28</text>
<text x="266.7" y="115.2">GND</text>
<text x="94.5" y="120.2">PB13</text>
<text x="94.5" y="122.8">PB14</text>
<text x="94.5" y="125.3">PB15</text>
<text x="162.3" y="121.5">GND</text>
<text x="175.8" y="124.1">6</text>
<text x="175.8" y="121.5">8</text>
<text x="186" y="124.1">5</text>
<text x="186" y="121.5">7</text>
<text x="196.9" y="121.5">GND</text>
<text x="245.6" y="120.2">29</text>
<text x="245.6" y="122.8">31</text>
<text x="245.6" y="125.3">33</text>
<text x="254.7" y="120.2">30</text>
<text x="254.7" y="122.8">32</text>
<text x="254.7" y="125.3">34</text>
<text x="107.5" y="129" transform="rotate(-90 107.5 129)">VSS</text>
<text x="110.1" y="129" transform="rotate(-90 110.1 129)">VSSA</text>
<text x="175.8" y="129.1">2</text>
<text x="175.8" y="126.6">4</text>
<text x="186" y="129.1">1</text>
<text x="186" y="126.6">3</text>
<text x="245.6" y="127.9">35</text>
<text x="245.6" y="130.4">37</text>
<text x="254.7" y="127.9">36</text>
<text x="254.7" y="130.4">38</text>
<text x="111.4" y="132.9">U3</text>
<text x="111.4" y="135.5">STM32L433CCTx</text>
<text x="245.6" y="132.9">39</text>
<text x="250.3" y="137.8">J2</text>
<text x="254.7" y="132.9">40</text>
<text x="104.6" y="140.6">GND</text>
<text x="248.9" y="140.3">1979</text>
</g>
<text font-size="1.8" fill="#725600" x="292.1" y="22.6">File:</text>
<g font-size="1.8" fill="#a90000">
<text x="241.9" y="30.2">1</text>
<text x="241.9" y="32.8">3</text>
<text x="241.9" y="35.3">5</text>
<text x="259.6" y="30.2">2</text>
<text x="259.6" y="32.8">4</text>
<text x="259.6" y="35.3">6</text>
<text x="241.9" y="37.8">7</text>
<text x="241.9" y="40.4">9</text>
<text x="259" y="40.4">10</text>
<text x="259.6" y="37.8">8</text>
<text x="178.4" y="42.9">1</text>
<text x="178.4" y="45.5">2</text>
<text x="203.8" y="42.9">4</text>
<text x="241.3" y="42.9">11</text>
<text x="241.3" y="45.5">13</text>
<text x="259" y="42.9">12</text>
<text x="259" y="45.5">14</text>
<text x="178.4" y="48">3</text>
<text x="241.3" y="48">15</text>
<text x="241.3" y="50.5">17</text>
<text x="241.3" y="53.1">19</text>
<text x="259" y="48">16</text>
<text x="259" y="50.5">18</text>
<text x="259" y="53.1">20</text>
<text x="64.1" y="58.2">2</text>
<text x="101.3" y="57.9" transform="rotate(-90 101.3 57.9)">1</text>
<text x="103.9" y="58.5" transform="rotate(-90 103.9 58.5)">24</text>
<text x="106.4" y="58.5" transform="rotate(-90 106.4 58.5)">48</text>
<text x="109" y="57.9" transform="rotate(-90 109 57.9)">9</text>
<text x="111.5" y="58.5" transform="rotate(-90 111.5 58.5)">36</text>
<text x="241.3" y="55.6">21</text>
<text x="241.3" y="58.2">23</text>
<text x="259" y="55.6">22</text>
<text x="259" y="58.2">24</text>
<text x="38.7" y="60.7">3</text>
<text x="64.1" y="60.7">1</text>
<text x="92" y="65.8">5</text>
<text x="92" y="60.7">7</text>
<text x="119.3" y="60.7">10</text>
<text x="119.3" y="63.2">11</text>
<text x="119.3" y="65.8">12</text>
<text x="241.3" y="60.7">25</text>
<text x="241.3" y="63.2">27</text>
<text x="241.3" y="65.8">29</text>
<text x="259" y="60.7">26</text>
<text x="259" y="63.2">28</text>
<text x="259" y="65.8">30</text>
<text x="91.4" y="70.9">44</text>
<text x="92" y="68.3">6</text>
<text x="119.3" y="68.3">13</text>
<text x="119.3" y="70.9">14</text>
<text x="241.3" y="68.3">31</text>
<text x="241.3" y="70.9">33</text>
<text x="259" y="68.3">32</text>
<text x="259" y="70.9">34</text>
<text x="28.5" y="75.9">1</text>
<text x="28.5" y="73.4">4</text>
<text x="56.4" y="75.9">2</text>
<text x="56.4" y="73.4">3</text>
<text x="92" y="75.9">2</text>
<text x="119.3" y="73.4">15</text>
<text x="119.3" y="75.9">16</text>
<text x="241.3" y="73.4">35</text>
<text x="241.3" y="75.9">37</text>
<text x="259" y="73.4">36</text>
<text x="259" y="75.9">38</text>
<text x="92" y="78.5">3</text>
<text x="92" y="81">4</text>
<text x="119.3" y="78.5">17</text>
<text x="119.3" y="81">29</text>
<text x="119.3" y="83.6">30</text>
<text x="241.3" y="78.5">39</text>
<text x="241.9" y="83.6">1</text>
<text x="259" y="78.5">40</text>
<text x="259.6" y="83.6">2</text>
<text x="91.4" y="86.1">18</text>
<text x="91.4" y="88.6">19</text>
<text x="119.3" y="86.1">31</text>
<text x="119.3" y="88.6">32</text>
<text x="171.4" y="89.9">10</text>
<text x="189.8" y="89.9">9</text>
<text x="241.9" y="86.1">3</text>
<text x="241.9" y="88.6">5</text>
<text x="259.6" y="86.1">4</text>
<text x="259.6" y="88.6">6</text>
<text x="91.4" y="91.2">20</text>
<text x="91.4" y="93.7">39</text>
<text x="119.3" y="91.2">33</text>
<text x="119.3" y="93.7">34</text>
<text x="172" y="95">6</text>
<text x="172" y="92.5">8</text>
<text x="189.8" y="95">5</text>
<text x="189.8" y="92.5">7</text>
<text x="241.9" y="91.2">7</text>
<text x="241.9" y="93.7">9</text>
<text x="259" y="93.7">10</text>
<text x="259.6" y="91.2">8</text>
<text x="91.4" y="96.3">40</text>
<text x="91.4" y="98.8">41</text>
<text x="91.4" y="101.3">42</text>
<text x="119.3" y="96.3">37</text>
<text x="119.3" y="98.8">38</text>
<text x="172" y="100.1">2</text>
<text x="172" y="97.5">4</text>
<text x="189.8" y="100.1">1</text>
<text x="189.8" y="97.5">3</text>
<text x="241.3" y="96.3">11</text>
<text x="241.3" y="98.8">13</text>
<text x="241.3" y="101.3">15</text>
<text x="259" y="96.3">12</text>
<text x="259" y="98.8">14</text>
<text x="259" y="101.3">16</text>
<text x="91.4" y="103.9">43</text>
<text x="91.4" y="106.4">45</text>
<text x="241.3" y="103.9">17</text>
<text x="241.3" y="106.4">19</text>
<text x="259" y="103.9">18</text>
<text x="259" y="106.4">20</text>
<text x="91.4" y="111.5">21</text>
<text x="91.4" y="109">46</text>
<text x="241.3" y="109">21</text>
<text x="241.3" y="111.5">23</text>
<text x="259" y="109">22</text>
<text x="259" y="111.5">24</text>
<text x="91.4" y="114">22</text>
<text x="91.4" y="116.6">25</text>
<text x="91.4" y="119.1">26</text>
<text x="171.4" y="117.9">10</text>
<text x="189.8" y="117.9">9</text>
<text x="241.3" y="114">25</text>
<text x="241.3" y="116.6">27</text>
<text x="241.3" y="119.1">29</text>
<text x="259" y="114">26</text>
<text x="259" y="116.6">28</text>
<text x="259" y="119.1">30</text>
<text x="91.4" y="121.7">27</text>
<text x="91.4" y="124.2">28</text>
<text x="172" y="125.5">4</text>
<text x="172" y="122.9">6</text>
<text x="172" y="120.4">8</text>
<text x="189.8" y="125.5">3</text>
<text x="189.8" y="122.9">5</text>
<text x="189.8" y="120.4">7</text>
<text x="241.3" y="121.7">31</text>
<text x="241.3" y="124.2">33</text>
<text x="259" y="121.7">32</text>
<text x="259" y="124.2">34</text>
<text x="109" y="131.5" transform="rotate(-90 109 131.5)">8</text>
<text x="172" y="128">2</text>
<text x="189.8" y="128">1</text>
<text x="241.3" y="126.7">35</text>
<text x="241.3" y="129.3">37</text>
<text x="241.3" y="131.8">39</text>
<text x="259" y="126.7">36</text>
<text x="259" y="129.3">38</text>
<text x="259" y="131.8">40</text>
<text x="106.4" y="132.1" transform="rotate(-90 106.4 132.1)">23</text>
</g>
<text font-size="1.8" fill="#009600" x="86.3" y="39.2">1uF</text>
<g font-size="1.8" fill="#0f0f0f">
<text x="40.6" y="83.5">24</text>
<text x="44.2" y="83.5">MHz</text>
</g>
</svg>
